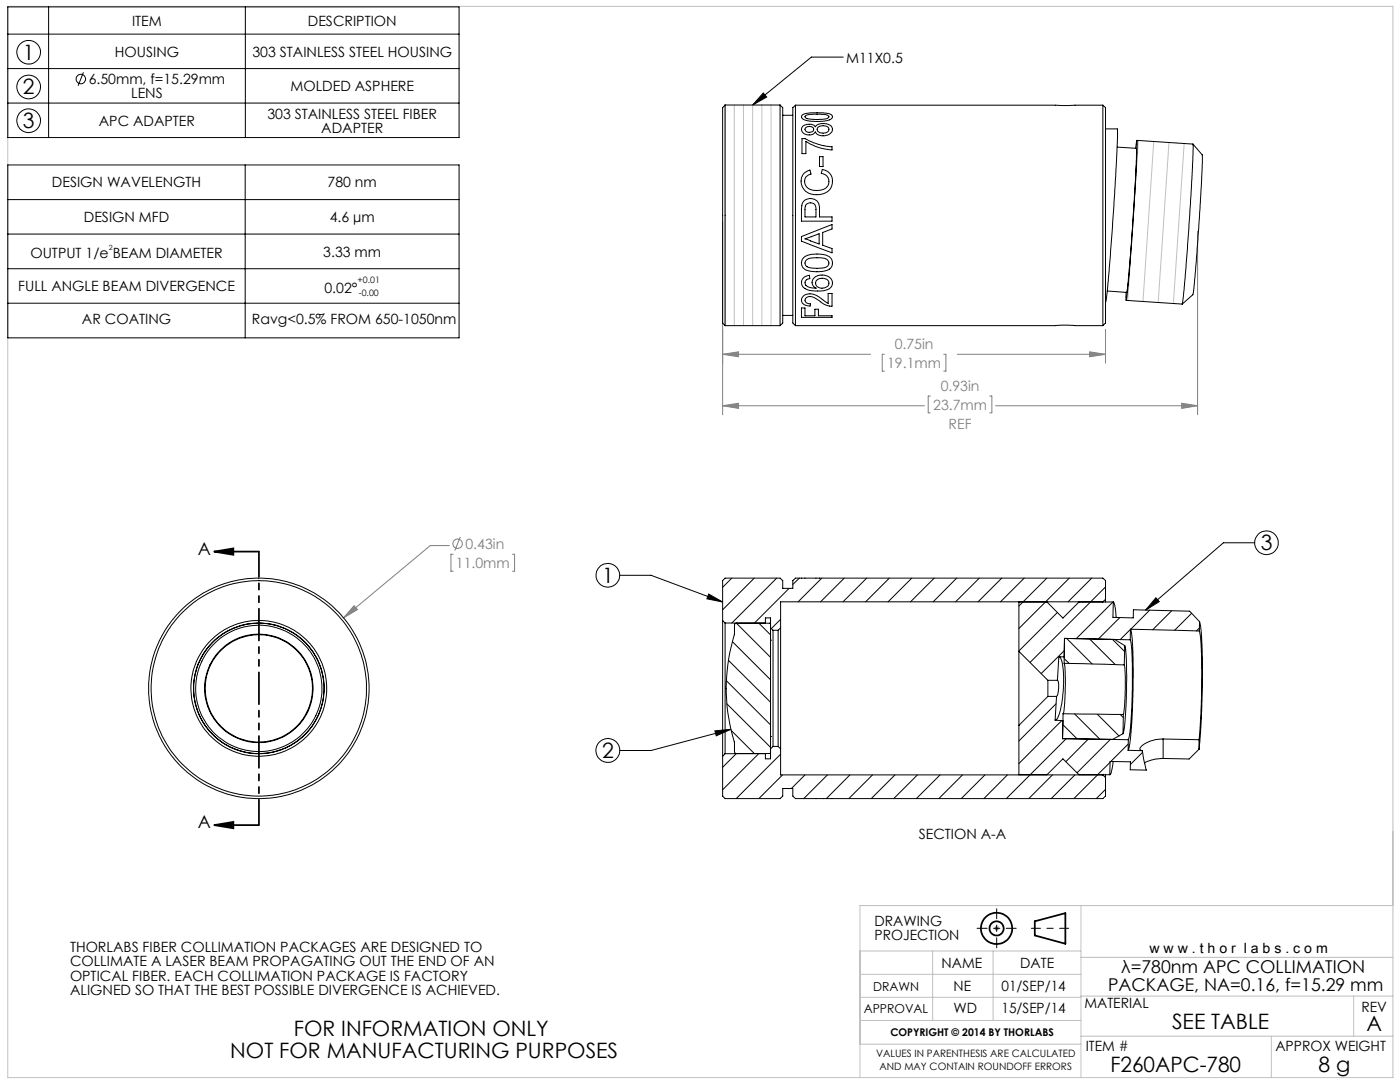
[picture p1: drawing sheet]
<svg xmlns="http://www.w3.org/2000/svg" width="279mm" height="216mm" viewBox="0 0 279 216" stroke-linecap="round" stroke-linejoin="round" font-family="sans-serif">
<g fill="none" stroke="#000" stroke-width=".35">
<path d="M42.8 110.1h8.8M42.8 110.1l3.8-.7v1.3zM42.8 164.6h8.8M42.8 164.6l3.8-.6v1.3zM206.5 183.8l6.1-1.6v6.1l-6.1-1.6z"/>
<circle cx="198.9" cy="185.2" r="3.1"/>
<circle cx="198.9" cy="185.2" r="1.4"/>
</g>
<g fill="none" stroke="#808080" stroke-width=".2">
<path d="M144.2 44.2v38.6M239 46.1v36.7M144.2 70.7h29.5M144.2 70.7l3.2-.5v1zM176.5 70.7h-.4v3.3h.4M185.7 79h-.5v3.4h.5M188.3 70.7h.5v3.3h-.5M191.1 70.7h29.5M197.5 79h.4v3.4h-.4M217.5 70.2l3.1 .5-3.1 .5zM220.6 65.7v6.8M144.2 81h40.3"/>
<path d="M144.2 81l3.2-.5v1zM198.7 81h40.3M235.8 80.5l3.2 .5-3.2 .5zM89.7 108.9h-3.8l-17.4 14.4M90.5 110.6h-.5v3.4h.5M91.9 107.1l-1.1 2.8M102.3 110.6h.4v3.4h-.4M70.7 120.9l.6 .7-2.8 1.7zM198.4 185.2h1M198.5 184.9l.7 .7M198.9 184.7v1M199.2 184.9l-.7 .7"/>
<circle cx="91.3" cy="108.5" r=".93"/>
</g>
<path d="M205.8 185.2h7.5" fill="none" stroke="#000" stroke-width=".2" stroke-dasharray="15.2 1.3 1.3 1.3" stroke-dashoffset="13.4"/>
<path d="M195 185.2h7.8M198.9 181.3v7.8" fill="none" stroke="#000" stroke-width=".2" stroke-dasharray="15.2 1.3 1.3 1.3" stroke-dashoffset="13.2"/>
<g fill="none" stroke="#c0c0c0" stroke-width=".2">
<path d="M1.6 1.3h276.4v213.7h-276.4zM144.7 21v44M146.5 21v44M148.4 21v44M150.2 21v44M152 21v44M153.9 21v44M227.2 28l-2.1 32M230.3 28.2l-2.2 31.9M233.3 28.4l-2.2 32M236.3 28.6l-2.1 32M171.6 189.8h44.1"/>
<path d="M171.6 199h44.1M171.6 194.4h44.1M186.1 189.8v13.8M198.2 189.8v13.8M215.7 198.8h62.3M215.7 180.7v34.3M215.7 191h62.3M270.2 198.8v8M278 180.7h-106.4v34.3M171.6 203.6h44.1M171.6 208.4h44.1M215.7 206.8h62.3"/>
<path d="M253.7 206.8v8.2"/>
</g>
<g fill="none" stroke="#000" stroke-width=".2">
<path d="M1.6 1.4h90v26h-90zM1.6 6.8h90M1.6 13.7h90M9.7 1.4v26M16.7 14.4l-1.1 2.7M49 1.4v26M152.3 18.6l.7 .8-2.8 1.6zM168.3 11.4h-6.4l-11.7 9.6M1.6 32.9h90v34.5h-90zM1.6 20.6h90M1.6 39.8h90M48.9 32.9v34.5"/>
<path d="M1.6 46.7h90M1.6 53.6h90M1.6 60.5h90M123.7 114.8h6.2l14.3 5.3M141.4 118.5l2.8 1.6-3.1-.6zM230.7 119.3l.7 .8-2.8 1.6zM250.4 108.3h-6.2l-15.6 13.4M142.7 145.8l3.2-.3-3 1.3zM145.9 145.5l-16 4.3h-6.2"/>
<circle cx="5.7" cy="10.4" r="2.36"/>
<circle cx="5.7" cy="17.3" r="2.36"/>
<circle cx="16.1" cy="15.8" r=".95"/>
<circle cx="5.7" cy="24.1" r="2.36"/>
<circle cx="121.3" cy="114.8" r="2.36"/>
<circle cx="252.7" cy="108.3" r="2.36"/>
<circle cx="121.3" cy="149.8" r="2.38"/>
</g>
<path d="M51.7 110.1v54.5" fill="none" stroke="#000" stroke-width=".35" stroke-dasharray="6.3 1.3 1.3 1.3 1.3 1.3" stroke-dashoffset="1.3"/>
<g fill="#000">
<path d="M152.3 18.6l.7 .8-2.8 1.6z"/>
<path d="M42.8 110.1l3.8-.7v1.3zM42.8 164.6l3.8-.6v1.3z"/>
<path d="M230.7 119.3l.7 .8-2.8 1.6zM142.7 145.8l3.2-.3-3 1.3zM141.4 118.5l2.8 1.6-3.1-.6z"/>
</g>
<path d="M70.7 120.9l-2.2 2.4 2.8-1.7zM235.8 80.5l3.2 .5-3.2 .5zM144.2 81l3.2-.5v1zM217.5 70.2l3.1 .5-3.1 .5zM144.2 70.7l3.2-.5v1z" fill="#808080"/>
<g fill="none" stroke="#000" stroke-width=".2">
<path d="M144.7 21v44M144.7 21l-.5 .5v43l.5 .5M144.7 21h11M155.7 21v44M155.7 21l.5 .5v43l-.5 .5M156.2 23h2M158.8 21h61.3M158.8 21v44M158.8 21l-.6 .5v43l.6 .5M160.1 27.7h.6a14 14 0 0 0 5.4 1.7v.4a8.3 8.3 0 0 1-3.9-.8l-1.4-.8v2.5h-.7zM160.1 22.9a9.8 9.8 0 0 1 4.6-.3l.9 .1a.62 .62 0 0 1 .5 .7 .62 .62 0 0 1-.7 .6l-1.2 .2h-1.7a3.4 3.4 0 0 1-2.5-.7zM160.2 25.2a2.15 2.15 0 0 1 2.6 0 2.31 2.31 0 0 1 3.3 .2 1.26 1.26 0 0 1-1.4 1.7 1.87 1.87 0 0 1-2-.8 1.54 1.54 0 0 1-1.6 .6 1.54 1.54 0 0 1-1.2-1.2z"/>
<path d="M160.3 34.7l.7-.5 .6-.3 .3 .8a1.62 1.62 0 0 0-1.3 1.9 1.62 1.62 0 0 0 1.7 1.4 2.54 2.54 0 0 0 3.1-1.4 1.61 1.61 0 0 0-1.5-2l.2-.8a2.56 2.56 0 0 1 2 2.9 2.56 2.56 0 0 1-2.9 2.1 2.73 2.73 0 0 1-2.8-1.1 2.73 2.73 0 0 1-.1-3zM160.8 25.5a1.06 1.06 0 0 1 1.6 .3 .86 .86 0 0 1-.9 .6 .86 .86 0 0 1-.8-.8zM160.8 23.1l.8-.3h2.1a1.86 1.86 0 0 1 1.7 .5 1.65 1.65 0 0 1-1.6 .5h-1.4a2.01 2.01 0 0 1-1.7-.4zM163.3 25.3a1.56 1.56 0 0 1 2.1 .3 1.12 1.12 0 0 1-1.6 .9 .67 .67 0 0 1-.7-.4 .67 .67 0 0 1 .2-.8zM163.5 31.3h.8v1.9h-.8zM220.1 21v44M220.1 21l.5 .5v43l-.5 .5M220.6 25.7l2.4 .1-.2 7.3-.8 11.9-1 12.9-.4 2.3M223 29.4l3.8 .2v.2l-.8 15.6-1.1 12.9-3.9-.2M226.7 29.6l.2-1.6-.1 4.3-.7 12.5-.9 11-.4 4.1-.1-1.6M226.9 28l11.2 .8-.1 4.7-.7 11.9-1 12.3-.4 3M238.1 28.8l1.9 2.1-.2 4.9-.5 9.4-1.2 13.6-2.2 1.9"/>
<path d="M159.9 47.2l6.2-2.4v.9l-1.9 .7v2.5l1.9 .7v.8l-6.2-2.3zM160.3 55.5l.5-.4 .7-.2 .1 .7a.87 .87 0 0 0-.9 .8 .87 .87 0 0 0 .8 .9l1.4 .2a1.29 1.29 0 0 1-.8-1.3 1.29 1.29 0 0 1 1-1.2 2.33 2.33 0 0 1 3 1.1 1.45 1.45 0 0 1-1.4 1.8 5.3 5.3 0 0 1-4.4-.5l-.2-.5-.2-.5zM160.3 59.1a2.82 2.82 0 0 1 3.7 .6l1.3 .8v-1.9h.8v2.5a4.6 4.6 0 0 1-3-1.4 1.62 1.62 0 0 0-2.4 0 .78 .78 0 0 0 .2 .7 .78 .78 0 0 0 .8 .2v.5a1.45 1.45 0 0 1-1.8-1.3zM160.4 40.2a1.88 1.88 0 0 1 2.3-.3 1.88 1.88 0 0 1 .8 2.1v1.3h2.6v.8h-6.2v-2.2a2.66 2.66 0 0 1 .5-1.7zM160.4 51.4a5.4 5.4 0 0 1 5.3 0 1.62 1.62 0 0 1 .3 1.8 1.62 1.62 0 0 1-1.6 .9l-1.1 .1a3.7 3.7 0 0 1-3.2-1 1.74 1.74 0 0 1 .3-1.8zM160.7 47.7l2.8-1.1v2.1zM160.8 52a3.5 3.5 0 0 1 2.9-.6 1.45 1.45 0 0 1 1.7 1.2 1.77 1.77 0 0 1-1.9 .9 3.1 3.1 0 0 1-2.7-.6l-.1-.5zM160.8 40.9a1.16 1.16 0 0 1 1.5-.3 1.16 1.16 0 0 1 .5 1.4v1.3h-2.1v-1.8zM162.9 56a1.56 1.56 0 0 1 2.5 .4 1.34 1.34 0 0 1-2 1 .93 .93 0 0 1-.5-1.4zM224.8 59.9l11.1 .8M144.7 65h11M156.2 62.9h2"/>
<path d="M158.8 65h51.8l1.2-.1 8.3 .1M159.9 61.5h.8v1.5h1.9v-1.3h.7v1.3h2.8v.3h-6.2zM146.1 115.4l-1.9 1.8M150.5 115.4l-6.3 6.3M155 115.4l-8.9 8.9M157.5 117.4l-6.9 6.9M159.5 115.4l-1.3 1.2M164 115.4l-4.7 4.7M168.5 115.4l-4.7 4.7M173 115.4l-4.8 4.7M177.5 115.4l-4.7 4.7M182 115.4l-4.8 4.7"/>
<path d="M186.4 115.4l-4.7 4.7M190.9 115.4l-4.7 4.7M195.4 115.4l-4.7 4.7M199.9 115.4l-4.7 4.7M204.4 115.4l-4.7 4.7M208.9 115.4l-5.6 5.5M213.4 115.4l-4.7 4.7M217.9 115.4l-4.8 4.7M220.6 119.6v.5M220.6 119.6v-3.7l-.5-.5h-61.4l-.5 .5v1.5h-2v-1.5l-.5-.5h-11l-.5 .5v7.9M220.6 119.6l-.5 .5M220.6 117.1l-15 15.1"/>
<path d="M144.2 123.8v27.1M144.2 123.8l.5 .5M144.7 124.3l8.9 .1 .2 .2M144.7 124.3v26.1M145 135.9l8.8 8.7M145.4 131.8l8.4 8.3M146.2 128.1l7.6 7.5M151.4 124.4l2.4 2.3M152.8 124.3v.1M152.8 124.3v-1h1v4.4M153.8 127.7v19.3M153.8 127.7h.1"/>
<path d="M153.8 125.3l.5 .5M153.8 131.2l-6.8-6.8-.4 .3v1.8a36.1 36.1 0 0 0 0 21.7v1.8l.4 .4M154.3 125.8v23.1M154.3 125.8h1M155.3 125.8v23.1M155.8 125.3v24.1M155.8 125.3l-.5 .5M155.8 123.6l-1.9 1.8M203.3 130v14.7M203.3 130l5.8 5.7M208.6 120.1l-5.3 5.3M209.1 135.7v3.3"/>
<path d="M209.1 135.7h1.9M209.1 139l-5.8 5.7M209.1 139h1.8M210.9 139l-.3 4.7M211 135.7l.2 .5 .1 1.2-.2 1.3-.2 .3M211 122.2l-7.7 7.7M211 135.7h.1M211.3 131a2.83 2.83 0 0 1 .9 2.4v3.9l-.5 4.1a2.7 2.7 0 0 1-1.1 2.3M211.3 131l-.3 4.7M212.4 132.4l12 .3M212.4 132.4l.1 .9 .1 3.6-.1 3.5-.3 2M212.4 131.4l1 1"/>
<path d="M212.4 129.8l-4.6 4.6M212.4 127.4l10.1 .2 2 1.2M212.4 127.4l13.2 .3M212.4 127.4v3.7l-1.1-.1M212.4 127.4v5M212.4 127.4h.1M212.9 127.4l5 5.1M217.5 127.5l5.1 5.1M220.1 120.1h.1M220.1 120.1h-64.3v5.2M222 127.6l2.4 2.4M222.1 120.1l-7.3 7.3"/>
<path d="M222.2 120.1l.3 .8 .3 2.3M222.2 120.1l-.1 3.1 4.1 .1v-1.6l11.2 .3 2 2M222.2 120.1h-6.9l-3.2 3.2-3.1-3.2h-5.7v9.9M223.5 123.2l-4.3 4.3M224.4 132.7l.2 2.1v2.8l-.2 3.2-.2 1.8M224.5 128.8l.3 2.7v6.6l-.3 6.5-.4 1.8M224.5 128.8l-.1 3.9M225.6 127.7l.2 1.2 .2 2.3v6.5l-.3 6.4-.2 2.4-.3 1.1M225.6 125.6l.2 .6 .3 2.8v8.8l-.4 8.1-.3 3.1-.3 .7M225.6 125.6l13.8 .3M225.6 125.6v2.1M225.6 125.6l-2 2"/>
<path d="M229.4 121.7l-3.7 3.9M233.8 121.9l-3.8 3.8M237.8 122.4l-3.4 3.4M239.4 125.9l.3 2.7 .2 6.5-.2 7.3-.4 5.2M239.4 125.3l-.6 .6M239.4 124l.3 1.8 .2 2.9 .1 8.3-.3 8-.4 4.5M239.4 124v1.9M144.2 150.9v8l.5 .4h11l.5-.4v-1.6h2v1.6l.5 .4h61.4l.5-.4v-3.7M144.7 150.4l-.5 .5M145.1 140.4l8.7 8.7M146 145.8l4.5 4.6M146.9 150.4l-2.7 2.7"/>
<path d="M151.4 150.4l-7.2 7.2M153.8 150.1l-.2 .3h-8.9M153.8 147h.1M153.8 147v4.4h-1v-1M154.3 148.9l-.5 .5M154.3 148.9h1M155.3 148.9l.5 .5M155.8 149.4v5.2h64.3M155.8 150.5l-8.9 8.8M156.2 154.6l-4.8 4.7M160.7 154.6l-2.8 2.7M165.1 154.6l-4.7 4.7"/>
<path d="M169.6 154.6l-4.7 4.7M174.1 154.6l-4.7 4.7M178.6 154.6l-4.7 4.7M183.1 154.6l-4.7 4.7M187.6 154.6l-4.7 4.7M192.1 154.6l-4.7 4.7M196.6 154.6l-4.8 4.7M201 154.6l-4.6 4.7M203.3 144.7v9.9h5.7l3.1-3.2 3.2 3.2h6.2M210 154.6l-4.7 4.7M210.6 143.7l1.5 .1M210.7 140.4l-7.4 7.4"/>
<path d="M211.9 143.8l-8.6 8.6M212.1 147.4l13.1 .2M212.1 147.4h.1M212.1 144.6l2.8 2.8M212.2 142.4l12 .2M212.2 142.4l-.1 5M212.8 147.4l-12 11.9M214.5 142.5l5 5M214.5 154.6l-4.7 4.7M217.2 147.5l-4.5 4.5M219 142.5l4.3 4.4M219 154.6l-4.7 4.7"/>
<path d="M220.1 154.6h.1M220.1 154.6l.5 .6M220.6 154.6v.6M220.6 157.5l-1.8 1.8M221.5 152.1l-2.5 2.5M221.6 147.5l-6.7 6.7M222.1 151.9l-.1 1.2a2 2 0 0 1-.5 1.5M223.6 142.6l.6 .6M224.1 146.4l-2 1.1-10-.1M224.2 142.6l-.1 3.8M225.1 149.7l2.9 .1M225.1 148.5l-3.4 3.4"/>
<path d="M225.2 147.6l-.1 2.1M228 149.8l.8 3.9-3.2-.1v-1.6l-4.1-.1v2.7M228 150.1l-2.4 2.4M232.1 147.5a5.7 5.7 0 0 0-4.6 1.8l.1 .3 .4 .2M232.1 151.3l-1.6 .2-2.1 .7M232.1 147.5l7.2 .1M232.1 147.5v3.8M239.3 147.6v1.9M239.3 149.5l-2 1.9-5.2-.1"/>
<circle cx="51.6" cy="137.4" r="10.8"/>
<circle cx="51.6" cy="137.4" r="10.7"/>
<circle cx="51.6" cy="137.4" r="13"/>
<circle cx="51.6" cy="137.4" r="22"/>
<circle cx="51.7" cy="137.4" r="13"/>
<circle cx="51.7" cy="137.3" r="21.5"/>
<circle cx="51.7" cy="137.4" r="13.5"/>
<circle cx="51.7" cy="137.3" r="12.6"/>
</g>
<g font-size="4.2">
<text x="4.6" y="11.9">1</text>
<text x="4.6" y="18.8">2</text>
<text x="4.6" y="25.6">3</text>
<text x="251.6" y="109.7">3</text>
<text x="120.2" y="116.3">1</text>
<text x="120.2" y="151.2">2</text>
<text x="58.6" y="206.8">FOR INFORMATION ONLY</text>
<text x="233.9" y="205.2">SEE TABLE</text>
<text x="272.7" y="205.8">A</text>
<text x="45.9" y="211">NOT FOR MANUFACTURING PURPOSES</text>
<text x="221.6" y="213.9">F260APC-780</text>
<text x="263.2" y="213.9">8 g</text>
</g>
<g font-size="3.5">
<text x="39.5" y="110.7">A</text>
<text x="39.5" y="165.2">A</text>
<text x="221.1" y="197.7">PACKAGE, NA=0.16, f=15.29 mm</text>
<text x="223.8" y="194.2">λ=780nm APC COLLIMATION</text>
</g>
<g font-size="2.8">
<text x="26.4" y="5.1">ITEM</text>
<text x="61.4" y="5.1">DESCRIPTION</text>
<text x="22.9" y="11.3">HOUSING</text>
<text x="50.4" y="11.3">303 STAINLESS STEEL HOUSING</text>
<text x="17.7" y="16.8">6.50mm, f=15.29mm</text>
<text x="168.8" y="12.5">M11X0.5</text>
<text x="26.2" y="19.6">LENS</text>
<text x="53.4" y="23.7">303 STAINLESS STEEL FIBER</text>
<text x="58" y="18.2">MOLDED ASPHERE</text>
<text x="19.7" y="25.1">APC ADAPTER</text>
<text x="64.1" y="26.5">ADAPTER</text>
<text x="10.4" y="37.4">DESIGN WAVELENGTH</text>
<text x="65.4" y="37.4">780 nm</text>
<text x="16.7" y="44.3">DESIGN MFD</text>
<text x="65.8" y="44.3">4.6 µm</text>
<text x="6.1" y="51.5">OUTPUT 1/e BEAM DIAMETER</text>
<text x="64.5" y="51.2">3.33 mm</text>
<text x="3.6" y="58.1">FULL ANGLE BEAM DIVERGENCE</text>
<text x="64.8" y="58.4">0.02°</text>
<text x="16.4" y="64.7">AR COATING</text>
<text x="50.3" y="64.7">Ravg&lt;0.5% FROM 650-1050nm</text>
<text x="183.4" y="167.4">SECTION A-A</text>
<text x="174.5" y="184.8">DRAWING</text>
<text x="14" y="190">THORLABS FIBER COLLIMATION PACKAGES ARE DESIGNED TO</text>
<text x="174.5" y="187.6">PROJECTION</text>
<text x="229.4" y="190.2">w w w . t h o r l a b s . c o m</text>
<text x="14" y="192.8">COLLIMATE A LASER BEAM PROPAGATING OUT THE END OF AN</text>
<text x="14" y="195.7">OPTICAL FIBER. EACH COLLIMATION PACKAGE IS FACTORY</text>
<text x="187.9" y="193.2">NAME</text>
<text x="190.3" y="197.7">NE</text>
<text x="199.9" y="197.7">01/SEP/14</text>
<text x="203.6" y="193.2">DATE</text>
<text x="14" y="198.5">ALIGNED SO THAT THE BEST POSSIBLE DIVERGENCE IS ACHIEVED.</text>
<text x="190.3" y="202.2">WD</text>
<text x="199.9" y="202.2">15/SEP/14</text>
<text x="216.4" y="201.2">MATERIAL</text>
<text x="271.7" y="201.8">REV</text>
<text x="216.7" y="209.7">ITEM #</text>
<text x="254.5" y="209.7">APPROX WEIGHT</text>
</g>
<g font-size="2.8" fill="#808080">
<text x="178.6" y="69.6">0.75in</text>
<text x="177" y="73.4">19.1mm</text>
<text x="187.7" y="78">0.93in</text>
<text x="186.2" y="81.8">23.7mm</text>
<text x="189.3" y="85.5">REF</text>
<text x="91" y="113.3">11.0mm</text>
<text x="92.9" y="109.6">0.43in</text>
</g>
<g font-size="2.5">
<text x="174.2" y="197.7">DRAWN</text>
<text x="172.4" y="202.2">APPROVAL</text>
</g>
<text font-size="2.1" x="177.7" y="206.8">COPYRIGHT © 2014 BY THORLABS</text>
<g font-size="2">
<text x="174.8" y="211">VALUES IN PARENTHESIS ARE CALCULATED</text>
<text x="175.5" y="213.5">AND MAY CONTAIN ROUNDOFF ERRORS</text>
</g>
<g font-size="1.8">
<text x="71.4" y="56.5">+0.01</text>
<text x="71.6" y="59.1">-0.00</text>
</g>
<text font-size="1.4" x="21.7" y="49.8">2</text>
</svg>
